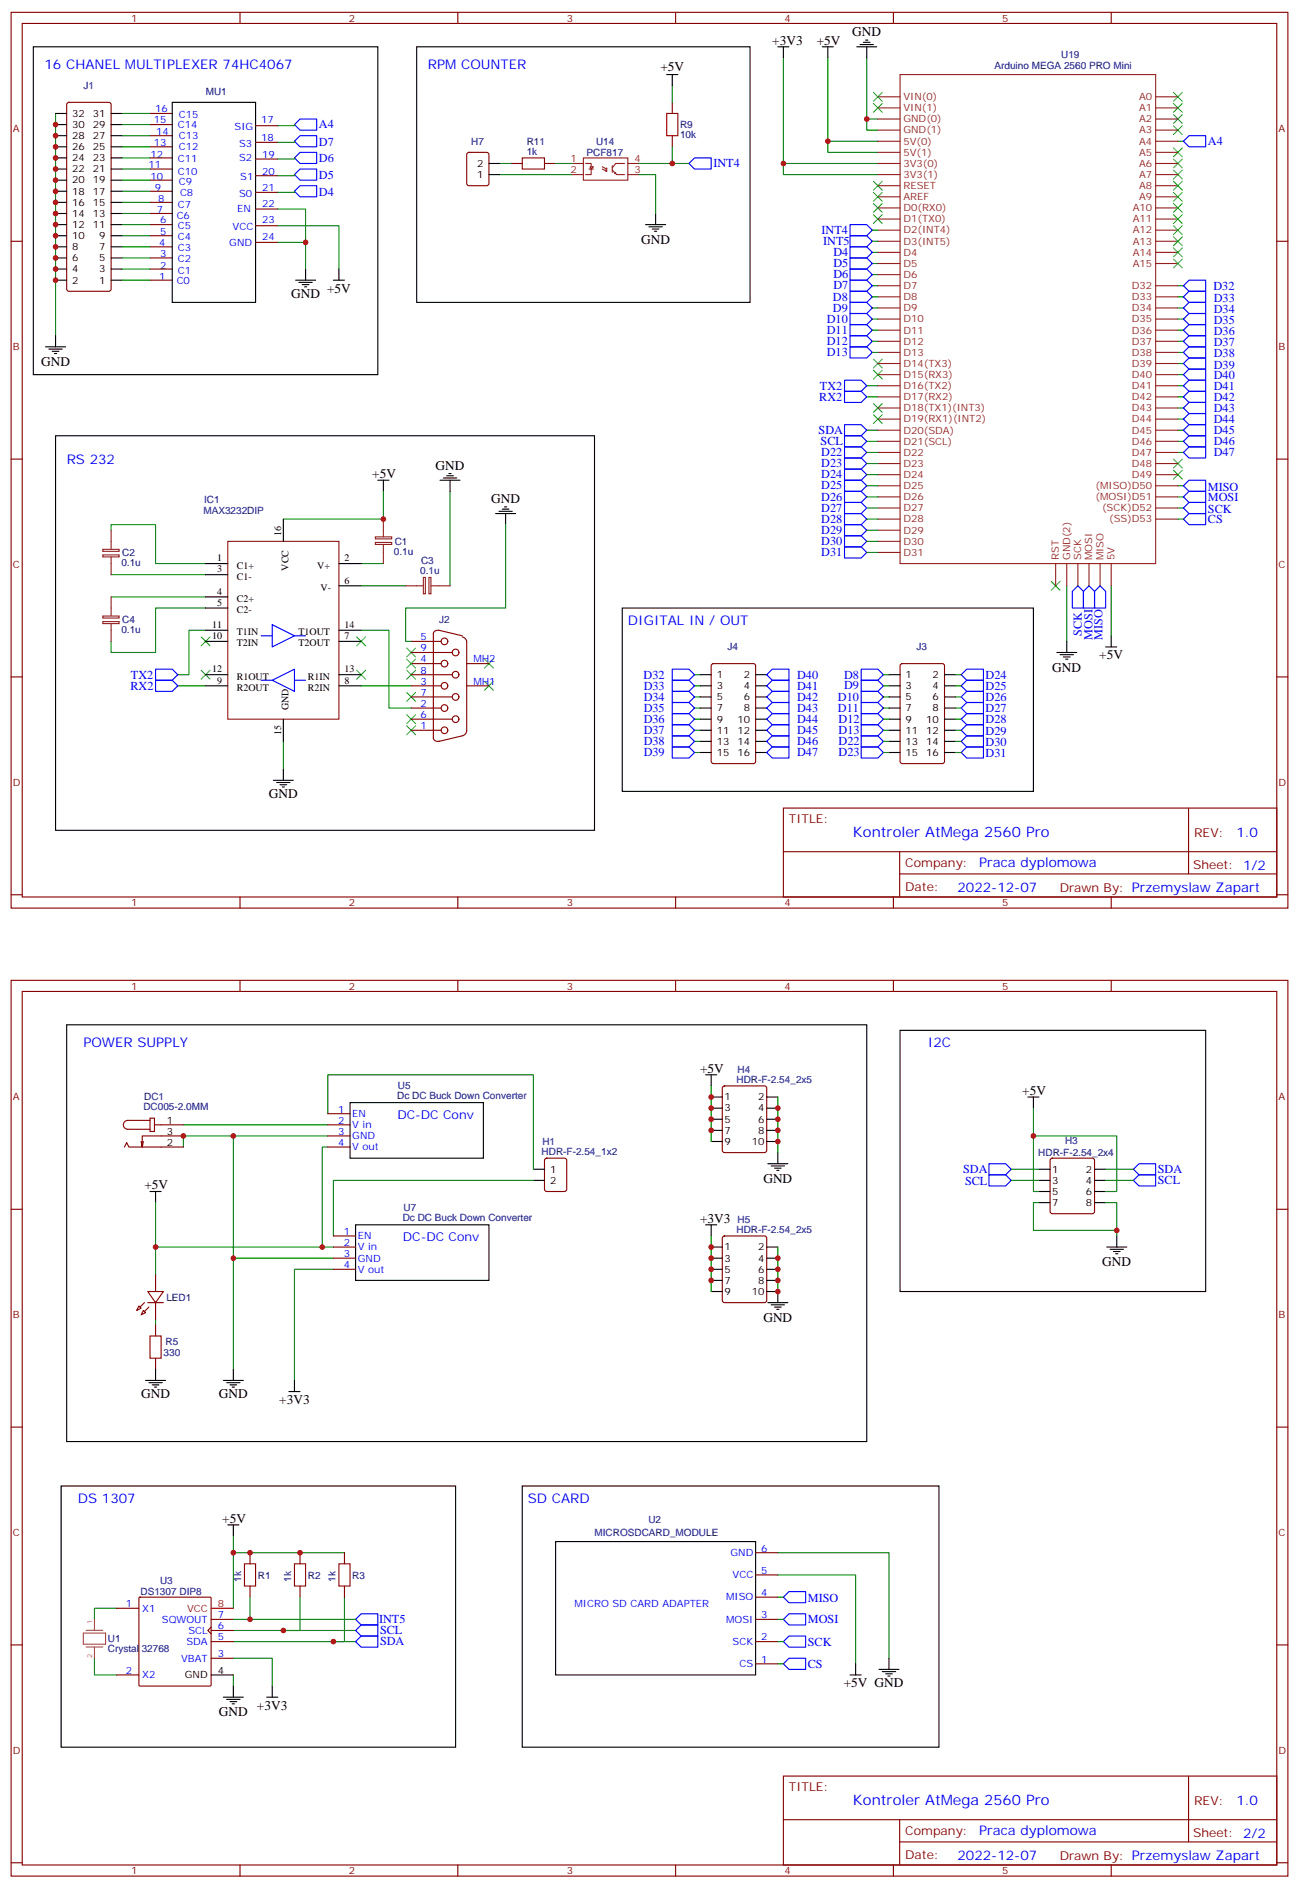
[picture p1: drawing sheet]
<svg xmlns="http://www.w3.org/2000/svg" width="412mm" height="599mm" viewBox="0 0 412 599" stroke-linecap="round" stroke-linejoin="round" font-family="sans-serif">
<g fill="none" stroke="#870000" stroke-width=".35">
<path d="M3.5 3.9h405.4v284.4h-405.4zM7.1 7.4h398.2v277.3h-398.2zM76.2 3.9v3.5M145.3 3.9v3.5M214.5 3.9v3.5M283.6 3.9v3.5M352.8 3.9v3.5M21.4 32.7l.5-.2h12.7l.6 .4 .1 58.9-.3 .5-.4 .2h-12.7l-.5-.3-.2-.4v-58.6zM3.5 76.6h3.6M405.3 76.6h3.6M3.5 145.7h3.6M405.3 145.7h3.6"/>
<path d="M3.5 214.9h3.6M226 210.9l.5-.3h12.7l.6 .5 .1 30.6-.5 .6-12.9 .1-.7-.5v-30.6zM405.3 214.9h3.6M248.7 256.5h156.6v28.2h-156.6zM377.3 256.5v20.9M248.7 270.4h156.5M285.6 277.4h119.6M285.6 270.4v14.1M3.5 284h3.6M76.2 284.7v3.6M145.3 284.7v3.6M214.5 284.7v3.6"/>
<path d="M283.6 284.7v3.6M352.8 284.7v3.6M405.3 284h3.6M95.2 492.9v3.5M109.4 492.9v3.5M37 510.5h7.1M44.2 507.2l.2-.2h22.3l.3 .2v27.6l-.2 .4h-22.4l-.3-.2zM67 516.5l-1 1.1 1 1M67 517.6h7.1M67 514h7.1M95.2 503.4v3.6M109.4 503.4v3.6"/>
<path d="M37 531.7h7.1M67 526.4h7.1M67 521.1h7.1"/>
</g>
<g fill="none" stroke="#3c3" stroke-width=".35">
<path d="M277.3 32.8l2.8 2.9M277.3 29.3l2.8 2.8M280.1 32.8l-2.8 2.9M280.1 29.3l-2.8 2.8M372.5 39.9l2.9 2.8M372.5 36.4l2.9 2.8M372.5 32.8l2.9 2.9M372.5 29.3l2.9 2.8M375.4 32.8l-2.9 2.9M375.4 39.9l-2.9 2.8M375.4 36.4l-2.9 2.8M375.4 29.3l-2.9 2.8"/>
<path d="M277.3 57.5l2.8 2.9M280.1 57.5l-2.8 2.9M372.5 54l2.9 2.8M372.5 50.5l2.9 2.8M372.5 47l2.9 2.8M375.4 54l-2.9 2.8M375.4 50.5l-2.9 2.8M375.4 47l-2.9 2.8M277.3 68.1l2.8 2.8M277.3 64.6l2.8 2.8M277.3 61.1l2.8 2.8M280.1 68.1l-2.8 2.8"/>
<path d="M280.1 64.6l-2.8 2.8M280.1 61.1l-2.8 2.8M277.3 117.5l2.8 2.8M277.3 114l2.8 2.8M280.1 117.5l-2.8 2.8M280.1 114l-2.8 2.8M277.3 128.1l2.8 2.8M277.3 131.6l2.8 2.8M280.1 128.1l-2.8 2.8M280.1 131.6l-2.8 2.8M372.5 149.3l2.9 2.8M372.5 145.7l2.9 2.9"/>
<path d="M375.4 145.7l-2.9 2.9M375.4 149.3l-2.9 2.8M333.7 184.5l2.8 2.9M336.5 184.5l-2.8 2.9M63.9 212.8l2.8 2.8M63.9 202.2l2.8 2.8M66.7 212.8l-2.8 2.8M66.7 202.2l-2.8 2.8M113.2 212.8l2.9 2.8M113.2 202.2l2.9 2.8M116.1 212.8l-2.9 2.8M116.1 202.2l-2.9 2.8"/>
<path d="M129.1 219.8l2.8 2.8M129.1 212.8l2.8 2.8M129.1 205.7l2.8 2.8M131.9 212.8l-2.8 2.8M131.9 219.8l-2.8 2.8M131.9 205.7l-2.8 2.8M153.8 216.3l2.8 2.8M153.8 209.2l2.8 2.9M156.6 216.3l-2.8 2.8M156.6 209.2l-2.8 2.9M129.1 230.4l2.8 2.8M129.1 226.9l2.8 2.8"/>
<path d="M131.9 230.4l-2.8 2.8M131.9 226.9l-2.8 2.8"/>
</g>
<g fill="none" stroke="#00f" stroke-width=".35">
<path d="M377.5 43.1h5.3v3.5h-5.3l-1.8-1.8zM269.9 78.4h5.3l1.7 1.7-1.7 1.8h-5.3zM269.9 88.9h5.3l1.7 1.8-1.7 1.8h-5.3zM269.9 85.4h5.3l1.7 1.8-1.7 1.7h-5.3zM269.9 81.9h5.3l1.7 1.7-1.7 1.8h-5.3zM377.5 88.9h5.3v3.6h-5.3l-1.8-1.8zM377.5 92.5h5.3v3.5h-5.3l-1.8-1.8zM377.5 96h5.3v3.5h-5.3l-1.8-1.7zM377.5 99.5h5.3v3.5h-5.3l-1.8-1.7zM375.7 118.9l1.8-1.7h5.3v3.5h-5.3zM375.7 108.3l1.8-1.7h5.3v3.5h-5.3zM375.7 111.9l1.8-1.8h5.3v3.5h-5.3z"/>
<path d="M375.7 115.4l1.8-1.8h5.3v3.6h-5.3zM377.5 103h5.3v3.6h-5.3l-1.8-1.8zM268.1 134.8h5.3l1.8 1.8-1.8 1.7h-5.3zM268.1 138.3h5.3l1.8 1.8-1.8 1.8h-5.3zM268.1 120.7h5.3l1.8 1.7-1.8 1.8h-5.3zM268.1 124.2h5.3l1.8 1.8-1.8 1.7h-5.3zM375.7 122.4l1.8-1.7h5.3v3.5h-5.3zM377.5 134.8h5.3v3.5h-5.3l-1.8-1.7zM377.5 131.3h5.3v3.5h-5.3l-1.8-1.8zM377.5 124.2h5.3v3.5h-5.3l-1.8-1.7zM377.5 127.7h5.3v3.6h-5.3l-1.8-1.8zM375.7 143.6l1.8-1.7h5.3v3.5h-5.3z"/>
<path d="M375.7 140.1l1.8-1.8h5.3v3.6h-5.3zM375.7 157.7l1.8-1.7h5.3v3.5h-5.3zM375.7 154.2l1.8-1.8h5.3v3.6h-5.3zM375.7 161.3l1.8-1.8h5.3v3.5h-5.3zM377.5 163h5.3v3.5h-5.3l-1.8-1.7zM342.2 185.9l1.8 1.8v5.3h-3.6v-5.3zM345.7 185.9l1.8 1.8v5.3h-3.5v-5.3zM349.2 185.9l1.8 1.8v5.3h-3.5v-5.3zM49.4 215.9h5.3l1.7 1.8-1.7 1.8h-5.3zM49.4 212.4h5.3l1.7 1.8-1.7 1.7h-5.3zM213.4 219.5h5.3l1.8 1.7-1.8 1.8h-5.3zM213.4 215.9h5.3l1.8 1.8-1.8 1.8h-5.3z"/>
<path d="M213.4 212.4h5.3l1.8 1.8-1.8 1.7h-5.3zM243.4 217.7l1.8-1.8h5.3v3.6h-5.3zM243.4 214.2l1.8-1.8h5.3v3.5h-5.3zM213.4 237.1h5.3l1.8 1.8-1.8 1.7h-5.3zM213.4 233.6h5.3l1.8 1.7-1.8 1.8h-5.3zM213.4 230h5.3l1.8 1.8-1.8 1.8h-5.3zM213.4 226.5h5.3l1.8 1.8-1.8 1.7h-5.3zM213.4 223h5.3l1.8 1.8-1.8 1.7h-5.3zM243.4 238.9l1.8-1.8h5.3v3.5h-5.3zM243.4 235.3l1.8-1.7h5.3v3.5h-5.3zM243.4 228.3l1.8-1.8h5.3v3.5h-5.3zM243.4 221.2l1.8-1.7h5.3v3.5h-5.3z"/>
<path d="M245.2 230h5.3v3.6h-5.3l-1.8-1.8zM245.2 223h5.3v3.5h-5.3l-1.8-1.7zM114.7 515.8h5.2v3.5h-5.2l-1.8-1.7zM112.9 521.1l1.8-1.8h5.2v3.6h-5.2z"/>
</g>
<g fill="none" stroke="#008700" stroke-width=".35">
<path d="M248.7 18.4v37h30M262.8 18.4v26.4h15.9M275.2 18.4v22.9h3.5M17.6 36v70.6M275.2 37.8h3.5M248.7 51.9h30M262.8 44.8v3.6h15.9M373.9 44.8h1.8M276.9 90.7h1.8M276.9 80.1h1.8M276.9 83.6h1.8M276.9 87.2h1.8"/>
<path d="M373.9 97.8h1.8M373.9 94.2h1.8M373.9 90.7h1.8M373.9 118.9h1.8M373.9 115.4h1.8M373.9 111.9h1.8M373.9 108.3h1.8M373.9 104.8h1.8M373.9 101.3h1.8M275.2 136.6h3.5M275.2 126h3.5M275.2 122.4h3.5"/>
<path d="M373.9 136.6h1.8M373.9 133h1.8M373.9 126h1.8M373.9 129.5h1.8M373.9 122.4h1.8M121.7 156v8.8h-31.7M142.9 156v29.9M275.2 140.1h3.5M373.9 143.6h1.8M373.9 140.1h1.8M373.9 157.7h1.8M373.9 154.2h1.8"/>
<path d="M35.3 168.3v-1.8h14.1v12.4h15.9M114.7 178.9h7M373.9 161.3h1.8M35.3 189.5h30M35.3 182.4h30M65.3 193h-15.9v14.1h-14.1v-3.5M114.7 185.9h14.1M338.7 185.9v17.7M352.8 185.9v15.9M56.4 217.7h8.9M65.3 200.1h-5.3v14.1h-3.6M114.7 217.7h15.8"/>
<path d="M220.5 214.2h1.7M220.5 217.7h1.7M90 235.3v8.9M220.5 221.2h1.7M220.5 224.8h1.7M220.5 228.3h1.7M220.5 231.8h1.7M220.5 235.3h1.7M220.5 238.9h1.7M74.1 492.9h35.3M74.1 487.6v22.9M37 510.5h-7v3.5"/>
<path d="M90 517.6h22.9M95.2 507v10.6h-21.1M109.4 507v14.1h-35.3M30 526.4v5.3h7M74.1 531.7v3.5M105.8 521.1h7.1"/>
</g>
<g fill="none" stroke="#000" stroke-width=".35">
<path d="M17.6 39.5h3.6M17.6 36h3.6M35.3 39.5h3.5M35.3 36h3.5M17.6 57.2h3.6M17.6 53.7h3.6M17.6 50.1h3.6M17.6 46.6h3.6M17.6 43.1h3.6M35.3 57.2h3.5M35.3 53.7h3.5M35.3 50.1h3.5"/>
<path d="M35.3 46.6h3.5M35.3 43.1h3.5M17.6 78.4h3.6M17.6 74.8h3.6M17.6 71.3h3.6M17.6 67.8h3.6M17.6 64.2h3.6M17.6 60.7h3.6M35.3 78.4h3.5M35.3 74.8h3.5M35.3 71.3h3.5M35.3 67.8h3.5"/>
<path d="M35.3 64.2h3.5M35.3 60.7h3.5M17.6 88.9h3.6M17.6 85.4h3.6M17.6 81.9h3.6M35.3 88.9h3.5M35.3 85.4h3.5M35.3 81.9h3.5M14.5 110.1h6.3M15.5 110.8h4.3M16.6 111.5h2.1M17.3 112.2h.7"/>
<path d="M17.6 106.6v3.5M119.9 152.4h3.6M121.7 152.4v3.6M139.7 152.4h6.3M140.8 151.7h4.2M141.8 151h2.1M142.5 150.3h.7M142.9 152.4v3.6M222.2 214.2h3.6M222.2 217.7h3.6M239.9 214.2h3.5M239.9 217.7h3.5"/>
<path d="M335.5 207.1h6.3M336.5 207.8h4.3M337.6 208.5h2.1M338.3 209.2h.7M338.7 203.6v3.5M351 205.4h3.5M352.8 201.8v3.6M222.2 221.2h3.6M222.2 224.8h3.6M222.2 228.3h3.6M222.2 231.8h3.6M222.2 235.3h3.6"/>
<path d="M222.2 238.9h3.6M239.9 221.2h3.5M239.9 224.8h3.5M239.9 228.3h3.5M239.9 231.8h3.5M239.9 235.3h3.5M239.9 238.9h3.5M86.8 247.7h6.3M87.8 248.4h4.3M88.9 249.1h2.1M89.6 249.8h.7M90 244.2v3.5"/>
<path d="M72.3 484h3.5M74.1 484v3.6M67 531.7h7.1M70.9 538.7h6.4M72 539.4h4.2M74.1 535.2v3.5M73 540.1h2.1M73.7 540.8h.7"/>
</g>
<path d="M93.5 496.4h3.5v7h-3.5zM107.6 496.4h3.5v7h-3.5z" fill="none" stroke="#a10000" stroke-width=".35"/>
<path d="M67 510.5h7.1" fill="none" stroke="#f00" stroke-width=".35"/>
<path d="M26.5 518.4h7v3.5h-7zM27.3 517.5h5.3M30 514v3.5M27.3 522.8h5.3M30 522.9v3.5" fill="none" stroke="#a64a4a" stroke-width=".35"/>
<g fill="none" stroke="#8c2424" stroke-width=".35">
<path d="M32.6 174.4h5.2v.6h-5.2zM32.6 176.1h5.2v.7h-5.2zM35.3 168.3v6M35.3 176.8v5.6M119.2 172.2h5.2v.6h-5.2zM119.2 170.4h5.2v.7h-5.2zM121.7 164.8v5.6M121.7 172.9v6M32.6 195.5h5.2v.7h-5.2zM32.6 197.3h5.2v.6h-5.2zM35.3 189.5v6M35.3 197.9v5.7"/>
<path d="M128.8 185.9h5.6M134.4 183.3h.6v5.2h-.6zM136.2 183.3h.6v5.2h-.6zM136.9 185.9h6"/>
</g>
<path d="M72.3 171.8h35.3v56.5h-35.3z" fill="#fff" stroke="#800000" stroke-width=".32"/>
<g fill="none" stroke="#000" stroke-width=".35">
<path d="M10.6 14.9h109.3v104h-109.3zM132.3 14.9h105.8v81.1h-105.8zM246.9 14.9h3.6M248.7 14.9v3.5M261.1 14.9h3.5M262.8 14.9v3.5M272 14.9h6.3M273 14.1h4.3M274.1 13.4h2.1M274.8 12.7h.7M275.2 14.9v3.5M54.7 32.5h26.4v63.5h-26.4z"/>
<path d="M211.7 23.7h3.5M213.4 23.7v3.5M155.2 55.4h3.5M155.2 51.9h3.5M205 71.3h6.3M206 72h4.3M207.1 72.7h2.1M207.8 73.4h.7M208.1 67.8v3.5M93.8 88.9h6.4M94.9 89.6h4.2M96 90.3h2.1"/>
<path d="M96.7 91.1h.7M97 85.4v3.5M105.8 88.9h3.6M107.6 85.4v3.5M17.6 138.3h171.1v125.3h-171.1zM65.3 178.9h7M90 164.8v7M107.6 178.9h7.1M157.3 163h6.4M158.4 162.3h4.2M159.5 161.6h2.1M160.2 160.9h.7"/>
<path d="M160.5 163v3.5M65.3 182.4h7M65.3 189.5h7M65.3 193h7M107.6 185.9h7.1M197.6 193h130.5v58.2h-130.5zM65.3 203.6h7M65.3 217.7h7M65.3 200.1h7M65.3 214.2h7M107.6 203.6h7.1M107.6 217.7h7.1"/>
<path d="M107.6 200.1h7.1M107.6 214.2h7.1M282.2 217.7h3.6M282.2 214.2h3.6M299.9 217.7h3.5M299.9 214.2h3.5M90 228.3v7M282.2 221.2h3.6M282.2 224.8h3.6M282.2 228.3h3.6M282.2 231.8h3.6M282.2 235.3h3.6"/>
<path d="M282.2 238.9h3.6M299.9 221.2h3.5M299.9 224.8h3.5M299.9 228.3h3.5M299.9 231.8h3.5M299.9 235.3h3.5M299.9 238.9h3.5M21.2 325.3h254v132.3h-254zM285.8 327.1h97v82.9h-97zM111.1 350h42.4v17.6h-42.4zM224 341.2h3.5M225.8 348.2h3.5"/>
<path d="M225.8 351.8h3.5M225.8 355.3h3.5M225.8 358.8h3.5M225.8 341.2v3.5M243.4 348.2h3.5M243.4 351.8h3.5M243.4 355.3h3.5M243.4 358.8h3.5M326.3 348.2h3.5M328.1 348.2v3.6M47.6 378.2h3.6M49.4 378.2v3.5"/>
<path d="M169.3 371.2h3.6M169.3 374.7h3.6M225.8 362.3h3.5M243.4 362.3h3.5M243.8 369.4h6.3M244.8 370.1h4.3M245.9 370.8h2.1M246.6 371.5h.7M246.9 365.9v3.5M329.8 371.2h3.6M329.8 374.7h3.6M329.8 378.2h3.6"/>
<path d="M347.5 371.2h3.5M347.5 374.7h3.5M347.5 378.2h3.5M112.9 388.8h42.3v17.6h-42.3zM224 388.8h3.5M225.8 395.9h3.5M225.8 399.4h3.5M225.8 388.8v3.5M243.4 395.9h3.5M243.4 399.4h3.5M329.8 381.7h3.6M347.5 381.7h3.5"/>
<path d="M351.4 395.9h6.3M352.4 396.6h4.3M353.5 397.3h2.1M354.2 398h.7M354.5 392.3v3.6M225.8 402.9h3.5M225.8 406.4h3.5M225.8 410h3.5M243.4 402.9h3.5M243.4 406.4h3.5M243.4 410h3.5v3.5M243.8 413.5h6.3"/>
<path d="M244.8 414.2h4.3M245.9 414.9h2.1M246.6 415.6h.7M46.2 438.2h6.4M47.3 438.9h4.2M48.3 439.6h2.1M49.4 434.7v3.5M70.9 438.2h6.4M72 438.9h4.2M73 439.6h2.1M74.1 434.7v3.5M93.5 438.2v3.5"/>
<path d="M49 440.3h.7M73.7 440.3h.7M91.7 441.7h3.5M19.4 471.7h125.2v82.9h-125.2zM165.8 471.7h132.3v82.9h-132.3zM176.4 489.3h63.5v42.4h-63.5zM84.7 538.7h3.5M86.4 535.2v3.5M269.9 531.7h3.5M271.6 528.1v3.6M279 529.9h6.4M280.1 530.6h4.2"/>
<path d="M281.2 531.3h2.1M281.9 532h.7M282.2 526.4v3.5"/>
</g>
<g fill="none" stroke="#00f" stroke-width=".35">
<path d="M93.5 39.5l1.7-1.7h5.3v3.5h-5.3zM93.5 55.4l1.7-1.7h5.3v3.5h-5.3zM93.5 50.1l1.7-1.7h5.3v3.5h-5.3zM93.5 44.8l1.7-1.7h5.3v3.5h-5.3zM218.7 51.9l1.8-1.8h5.3v3.6h-5.3zM93.5 60.7l1.7-1.8h5.3v3.6h-5.3zM269.9 71.3h5.3l1.7 1.8-1.7 1.7h-5.3zM269.9 74.8h5.3l1.7 1.8-1.7 1.8h-5.3zM269.9 92.5h5.3l1.7 1.7-1.7 1.8h-5.3zM269.9 96h5.3l1.7 1.8-1.7 1.7h-5.3zM269.9 99.5h5.3l1.7 1.8-1.7 1.7h-5.3zM269.9 103h5.3l1.7 1.8-1.7 1.8h-5.3z"/>
<path d="M269.9 106.6h5.3l1.7 1.7-1.7 1.8h-5.3zM269.9 110.1h5.3l1.7 1.8-1.7 1.7h-5.3zM268.1 141.9h5.3l1.8 1.7-1.8 1.8h-5.3zM268.1 145.4h5.3l1.8 1.7-1.8 1.8h-5.3zM268.1 148.9h5.3l1.8 1.8-1.8 1.7h-5.3zM268.1 152.4h5.3l1.8 1.8-1.8 1.8h-5.3zM268.1 156h5.3l1.8 1.7-1.8 1.8h-5.3zM268.1 159.5h5.3l1.8 1.8-1.8 1.7h-5.3zM268.1 163h5.3l1.8 1.8-1.8 1.7h-5.3zM268.1 166.5h5.3l1.8 1.8-1.8 1.8h-5.3zM268.1 170.1h5.3l1.8 1.7-1.8 1.8h-5.3zM268.1 173.6h5.3l1.8 1.8-1.8 1.7h-5.3z"/>
<path d="M86.4 198.3l7.1 3.5-7.1 3.6zM82.9 201.8h3.5M82.9 215.9h3.5M86.4 215.9l7.1-3.5v7.1zM93.5 201.8h3.5M93.5 215.9h3.5M273.4 219.5h5.3l1.8 1.7-1.8 1.8h-5.3zM273.4 215.9h5.3l1.8 1.8-1.8 1.8h-5.3zM273.4 212.4h5.3l1.8 1.8-1.8 1.7h-5.3zM305.2 214.2l1.7-1.8h5.3v3.5h-5.3zM305.2 217.7l1.7-1.8h5.3v3.6h-5.3zM273.4 230h5.3l1.8 1.8-1.8 1.8h-5.3z"/>
<path d="M273.4 226.5h5.3l1.8 1.8-1.8 1.7h-5.3zM273.4 223h5.3l1.8 1.8-1.8 1.7h-5.3zM273.4 233.6h5.3l1.8 1.7-1.8 1.8h-5.3zM273.4 237.1h5.3l1.8 1.8-1.8 1.7h-5.3zM305.2 221.2l1.7-1.7h5.3v3.5h-5.3zM305.2 228.3l1.7-1.8h5.3v3.5h-5.3zM305.2 231.8l1.7-1.8h5.3v3.6h-5.3zM305.2 238.9l1.7-1.8h5.3v3.5h-5.3zM306.9 223h5.3v3.5h-5.3l-1.7-1.7zM306.9 233.6h5.3v3.5h-5.3l-1.7-1.8zM314 369.4h5.3l1.7 1.8-1.7 1.7h-5.3zM314 372.9h5.3l1.7 1.8-1.7 1.7h-5.3z"/>
<path d="M359.8 371.2l1.8-1.8h5.3v3.5h-5.3zM361.6 372.9h5.3v3.5h-5.3l-1.8-1.7zM114.7 512.3h5.2v3.5h-5.2l-1.8-1.8zM248.7 507l1.8-1.8h5.3v3.5h-5.3zM250.5 512.3h5.3v3.5h-5.3l-1.8-1.8zM248.7 528.1l1.8-1.7h5.3v3.5h-5.3zM248.7 521.1l1.8-1.8h5.3v3.6h-5.3z"/>
</g>
<g fill="none" stroke="#870000" stroke-width=".35">
<path d="M47.6 36h7.1M47.6 39.5h7.1M81.1 39.9h7.1M213.4 32.5v3.5M47.6 43.1h7.1M47.6 46.6h7.1M47.6 50.1h7.1M47.6 53.7h7.1M47.6 57.2h7.1M81.1 45.2h7.1M81.1 50.5h7.1M81.1 55.8h7.1"/>
<path d="M148.4 48.6l.5-.2h5.6l.7 .4v9.4l-.4 .7h-5.9l-.7-.4v-9.4zM162.3 51.9h3.5M172.9 51.9h3.5M213.4 43.1v3.5M47.6 60.7h7.1M47.6 64.2h7.1M47.6 67.8h7.1M47.6 71.3h7.1M47.6 74.8h7.1M47.6 78.4h7.1M81.1 61.1h7.1M81.1 66.4h7.1"/>
<path d="M81.1 71.6h7.1M81.1 76.9h7.1M47.6 81.9h7.1M47.6 85.4h7.1M47.6 88.9h7.1M130.5 217.7h9.6M130.5 210.6h9.6M130.5 203.6h9.6M130.5 214.2h13.1M130.5 207.1h13.1M137.6 201.1v30.7h2.5M139.3 200.1l7.5 1.7"/>
<path d="M139.5 200.1a1.32 1.32 0 0 0-1.9 1.1M146.8 202.2l1 .6 .4 .8v28.2a1.76 1.76 0 0 1-1.4 1.8l-7.5 1.7M148.2 217.7h7M148.2 210.6h7M286 210.9l.5-.3h12.7l.6 .5 .1 30.6-.5 .6-12.9 .1-.7-.5v-30.6zM130.5 224.8h9.6M130.5 228.3h13.1M130.5 221.2h13.1M130.5 231.8h7.1v2.5M137.6 234.2a1.4 1.4 0 0 0 1.9 1.1M3.5 311.2h405.4v284.3h-405.4zM7.1 314.7h398.2v277.3h-398.2z"/>
<path d="M76.2 311.2v3.5M145.3 311.2v3.5M214.5 311.2v3.5M283.6 311.2v3.5M352.8 311.2v3.5M47.6 354.9h1.4v4.3h-1.4zM47.6 355.6h-7a1.41 1.41 0 0 0-1.4 1.4 1.41 1.41 0 0 0 1.4 1.5h7M49 357h9.2M104.1 353.5h7M104.1 357h7M229.5 344.9l.5-.2h12.7l.7 .4v20.1l-.4 .6-13 .1-.6-.5-.1-20zM39.5 364.1l.7-1.4 .7 1.4h17.3"/>
<path d="M45.5 362.3l-.3 1.8M58.2 360.6h-13v3.5l-.4-1.8M104.1 360.6h7M104.1 364.1h7M173.1 367.8l.5-.2h5.6l.7 .5v9.4l-.4 .7h-5.9l-.7-.4v-9.5zM333.6 367.8l.5-.2h12.7l.5 .2 .2 .5v16.3l-.2 .5-.5 .2h-12.7l-.5-.3-.2-.4v-16.3zM3.5 383.9h3.6M105.8 392.3h7.1M105.8 395.9h7.1M105.8 399.4h7.1M229.5 392.5l.5-.2h12.7l.7 .5v20l-.4 .6-13 .1-.6-.5-.1-20zM405.3 383.9h3.6"/>
<path d="M44.1 414.5l.7 .8-1.4 .7zM45.5 416l.7 .7-1.4 .7zM46.9 410h5l-2.5 3.5zM46.9 413.5h5M49.4 404.7v5.3M49.4 413.5v5.3M105.8 402.9h7.1M49.4 420.5v3.6M49.4 431.1v3.6M3.5 453h3.6M405.3 453h3.6M79.4 492.9v3.5"/>
<path d="M239.9 499.9h7M239.9 492.9h7M79.4 503.4v3.6M239.9 514h7M239.9 507h7M3.5 522.1h3.6M239.9 528.1h7M239.9 521.1h7M405.3 522.1h3.6M248.7 563.8h156.6v28.2h-156.6zM248.7 577.6h156.5M285.6 577.6v14.1"/>
<path d="M377.3 563.8v20.9M3.5 591.3h3.6M76.2 592v3.5M145.3 592v3.5M214.5 592v3.5M283.6 592v3.5M285.6 584.7h119.6M352.8 592v3.5M405.3 591.3h3.6"/>
<circle cx="141.1" cy="217.7" r="1.06"/>
<circle cx="141.1" cy="203.6" r="1.06"/>
<circle cx="141.1" cy="210.6" r="1.06"/>
<circle cx="144.6" cy="214.2" r="1.06"/>
<circle cx="144.6" cy="207.1" r="1.06"/>
<circle cx="141.1" cy="231.8" r="1.06"/>
<circle cx="141.1" cy="224.8" r="1.06"/>
<circle cx="144.6" cy="228.3" r="1.06"/>
<circle cx="144.6" cy="221.2" r="1.06"/>
</g>
<g fill="none" stroke="#008700" stroke-width=".35">
<path d="M38.8 39.5h8.8M38.8 36h8.8M93.5 39.5v.4h-5.3M213.4 27.2v5.3M38.8 57.2h8.8M38.8 53.7h8.8M38.8 50.1h8.8M38.8 46.6h8.8M38.8 43.1h8.8M93.5 44.8v.4h-5.3M93.5 50.1v.4h-5.3M93.5 55.4v.4h-5.3"/>
<path d="M158.7 55.4h23M158.7 51.9h3.6M176.4 51.9h5.3M202.8 55.4h5.3v12.4M202.8 51.9h15.9M213.4 46.6v5.3M38.8 78.4h8.8M38.8 74.8h8.8M38.8 71.3h8.8M38.8 67.8h8.8M38.8 64.2h8.8M38.8 60.7h8.8"/>
<path d="M88.2 66.4h8.8v10.5M88.2 76.9h8.8v8.5M88.2 71.6h19.4v13.8M93.5 60.7v.4h-5.3M276.9 73.1h1.8M276.9 76.6h1.8M38.8 85.4h8.8M38.8 81.9h8.8M38.8 88.9h8.8M276.9 97.8h1.8M276.9 94.2h1.8M276.9 111.9h1.8"/>
<path d="M276.9 108.3h1.8M276.9 104.8h1.8M276.9 101.3h1.8M275.2 143.6h3.5M275.2 157.7h3.5M275.2 154.2h3.5M275.2 150.7h3.5M275.2 147.1h3.5M160.5 166.5v26.5h-31.7v10.6h1.7M275.2 164.8h3.5M275.2 175.4h3.5M275.2 171.8h3.5"/>
<path d="M275.2 168.3h3.5M275.2 161.3h3.5M373.9 164.8h1.8M114.7 200.1h8.8v24.7h7M280.5 214.2h1.7M280.5 217.7h1.7M303.4 214.2h1.8M303.4 217.7h1.8M280.5 238.9h1.7M280.5 235.3h1.7M280.5 221.2h1.7M280.5 224.8h1.7"/>
<path d="M280.5 228.3h1.7M280.5 231.8h1.7M303.4 238.9h1.8M303.4 235.3h1.8M303.4 221.2h1.8M303.4 224.8h1.8M303.4 228.3h1.8M303.4 231.8h1.8M58.2 357h45.9M104.1 353.5v-12.3h65.2v30M225.8 344.7v17.6M246.9 348.2v17.7"/>
<path d="M328.1 351.8v26.4h1.7M74.1 360.6h-15.9v3.5M104.1 364.1h-1.8v31.8h3.5M104.1 360.6h-30v74.1M169.3 374.7h-63.5v17.6M321 374.7h8.8M321 371.2h8.8M328.1 360.6h26.4v17.6h-3.5M351 374.7h8.8M351 371.2h8.8M49.4 381.7v14.2h52.9M49.4 395.9v8.8"/>
<path d="M74.1 399.4h31.7M225.8 392.3v17.7M246.9 395.9v14.1M329.8 381.7h-1.7v8.9h26.4M351 381.7h3.5v10.6M49.4 418.8v1.7M105.8 402.9h-12.3v35.3M246.9 499.9h24.7v28.2M246.9 492.9h35.3v33.5M79.4 507v7h-5.3M79.4 514h33.5M246.9 507h1.8"/>
<path d="M246.9 514h1.8M74.1 526.4h12.3v8.8M246.9 521.1h1.8M246.9 528.1h1.8"/>
</g>
<g fill="none" stroke="#8c2424" stroke-width=".35">
<path d="M278.7 34.3h7.1M278.7 37.8h7.1M278.7 30.7h7.1M285.8 23.7h81.1v155.2h-81.1zM366.9 34.3h7M366.9 37.8h7M366.9 30.7h7M181.7 55.4h3.5M181.7 51.9h3.5M185.2 50.1h14.1v7.1h-14.1zM185.9 51.9h1.8v1.1M187 53.7h1.4"/>
<path d="M187.3 53h1.1l-.7 .7zM187.7 53.7v1.7h-1.8M191.2 53l1.4 .7M191.2 53.7l1.4 .7v-.4M192.3 54.4h.3M192.3 53.7h.3M192.6 53.3v.4M194.4 52.6v2.1M194.4 54l1.4 1.4h2.5M195.4 54.7v.4h-.3M198.3 51.9h-2.9l-1 1.4M199.3 55.4h3.5"/>
<path d="M199.3 51.9h3.5M278.7 41.3h7.1M278.7 44.8h7.1M278.7 55.4h7.1M278.7 51.9h7.1M278.7 48.4h7.1M278.7 58.9h7.1M366.9 41.3h7M366.9 44.8h7M366.9 55.4h7M366.9 51.9h7M366.9 48.4h7"/>
<path d="M366.9 58.9h7M278.7 69.5h7.1M278.7 66h7.1M278.7 76.6h7.1M278.7 73.1h7.1M278.7 62.5h7.1M366.9 69.5h7M366.9 66h7M366.9 76.6h7M366.9 73.1h7M366.9 62.5h7M278.7 87.2h7.1"/>
<path d="M278.7 80.1h7.1M278.7 83.6h7.1M278.7 97.8h7.1M278.7 94.2h7.1M278.7 90.7h7.1M366.9 80.1h7M366.9 83.6h7M366.9 97.8h7M366.9 94.2h7M366.9 90.7h7M278.7 101.3h7.1M278.7 108.3h7.1"/>
<path d="M278.7 104.8h7.1M278.7 111.9h7.1M278.7 115.4h7.1M278.7 118.9h7.1M366.9 101.3h7M366.9 108.3h7M366.9 104.8h7M366.9 111.9h7M366.9 115.4h7M366.9 118.9h7M278.7 129.5h7.1M278.7 133h7.1"/>
<path d="M278.7 122.4h7.1M278.7 126h7.1M278.7 136.6h7.1M366.9 129.5h7M366.9 133h7M366.9 122.4h7M366.9 126h7M366.9 136.6h7M278.7 150.7h7.1M278.7 143.6h7.1M278.7 140.1h7.1M278.7 147.1h7.1"/>
<path d="M278.7 157.7h7.1M278.7 154.2h7.1M366.9 150.7h7M366.9 143.6h7M366.9 140.1h7M366.9 147.1h7M366.9 157.7h7M366.9 154.2h7M278.7 161.3h7.1M278.7 164.8h7.1M278.7 171.8h7.1M278.7 168.3h7.1"/>
<path d="M278.7 175.4h7.1M335.1 178.9v7M338.7 178.9v7M342.2 178.9v7M345.7 178.9v7M349.2 178.9v7M352.8 178.9v7M366.9 161.3h7M366.9 164.8h7"/>
</g>
<path d="M211.7 36h3.5v7.1h-3.5zM165.8 50.1h7.1v3.6h-7.1zM47.6 424.1h3.6v7h-3.6zM77.6 496.4h3.5v7h-3.5z" fill="none" stroke="#a10000" stroke-width=".35"/>
<g fill="#870000" stroke="#870000" stroke-width=".35">
<path d="M45.9 416.3l1.4-1.4z"/>
<path d="M45.9 413.5l-1.5 1.4z"/>
</g>
<g fill="none" stroke="#3c3" stroke-width=".35">
<path d="M372.5 57.5l2.9 2.9M375.4 57.5l-2.9 2.9M372.5 61.1l2.9 2.8M372.5 64.6l2.9 2.8M372.5 68.1l2.9 2.8M372.5 71.6l2.9 2.9M372.5 75.2l2.9 2.8M372.5 78.7l2.9 2.8M375.4 61.1l-2.9 2.8M375.4 64.6l-2.9 2.8M375.4 68.1l-2.9 2.8M375.4 71.6l-2.9 2.9"/>
<path d="M375.4 75.2l-2.9 2.8M375.4 78.7l-2.9 2.8M372.5 82.2l2.9 2.9M375.4 82.2l-2.9 2.9M129.1 209.2l2.8 2.9M131.9 209.2l-2.8 2.9"/>
</g>
<g fill="#c00">
<circle cx="17.6" cy="39.5" r=".88"/>
<circle cx="17.6" cy="43.1" r=".88"/>
<circle cx="17.6" cy="46.6" r=".88"/>
<circle cx="17.6" cy="50.1" r=".88"/>
<circle cx="17.6" cy="53.7" r=".88"/>
<circle cx="17.6" cy="57.2" r=".88"/>
<circle cx="17.6" cy="60.7" r=".88"/>
<circle cx="17.6" cy="64.2" r=".88"/>
<circle cx="17.6" cy="67.8" r=".88"/>
<circle cx="17.6" cy="71.3" r=".88"/>
<circle cx="17.6" cy="74.8" r=".88"/>
<circle cx="17.6" cy="78.4" r=".88"/>
<circle cx="17.6" cy="81.9" r=".88"/>
<circle cx="17.6" cy="85.4" r=".88"/>
<circle cx="17.6" cy="88.9" r=".88"/>
<circle cx="248.7" cy="51.9" r=".88"/>
<circle cx="262.8" cy="44.8" r=".88"/>
<circle cx="275.2" cy="37.8" r=".88"/>
<circle cx="105.8" cy="521.1" r=".88"/>
<circle cx="90" cy="517.6" r=".88"/>
<circle cx="121.7" cy="164.8" r=".88"/>
<circle cx="97" cy="76.9" r=".88"/>
<circle cx="58.2" cy="360.6" r=".88"/>
<circle cx="74.1" cy="360.6" r=".88"/>
<circle cx="74.1" cy="399.4" r=".88"/>
<circle cx="49.4" cy="395.9" r=".88"/>
<circle cx="102.3" cy="395.9" r=".88"/>
<circle cx="246.9" cy="351.8" r=".88"/>
<circle cx="246.9" cy="355.3" r=".88"/>
<circle cx="246.9" cy="358.8" r=".88"/>
<circle cx="246.9" cy="362.3" r=".88"/>
<circle cx="246.9" cy="410" r=".88"/>
<circle cx="246.9" cy="399.4" r=".88"/>
<circle cx="246.9" cy="402.9" r=".88"/>
<circle cx="246.9" cy="406.4" r=".88"/>
<circle cx="225.8" cy="348.2" r=".88"/>
<circle cx="225.8" cy="351.8" r=".88"/>
<circle cx="225.8" cy="355.3" r=".88"/>
<circle cx="225.8" cy="358.8" r=".88"/>
<circle cx="225.8" cy="395.9" r=".88"/>
<circle cx="225.8" cy="399.4" r=".88"/>
<circle cx="225.8" cy="402.9" r=".88"/>
<circle cx="225.8" cy="406.4" r=".88"/>
<circle cx="328.1" cy="360.6" r=".88"/>
<circle cx="354.5" cy="390.6" r=".88"/>
<circle cx="74.1" cy="492.9" r=".88"/>
<circle cx="79.4" cy="492.9" r=".88"/>
<circle cx="79.4" cy="514" r=".88"/>
<circle cx="95.3" cy="492.9" r=".88"/>
<circle cx="213.4" cy="51.9" r=".88"/>
</g>
<g font-size="4.6" fill="#00f">
<text x="270.8" y="265.5">Kontroler AtMega 2560 Pro</text>
<text x="270.8" y="572.8">Kontroler AtMega 2560 Pro</text>
</g>
<g font-size="4.2">
<text x="270.6" y="11.5">GND</text>
<text x="245.2" y="14.1">+3V3</text>
<text x="259.3" y="14.1">+5V</text>
<text x="209.6" y="22.6">+5V</text>
<text x="203.6" y="77.4">GND</text>
<text x="92.4" y="94.6">GND</text>
<text x="103.8" y="92.8">+5V</text>
<text x="13.1" y="116.1">GND</text>
<text x="138.3" y="149.1">GND</text>
<text x="118.2" y="151.7">+5V</text>
<text x="155.9" y="159.8">GND</text>
<text x="349" y="209.3">+5V</text>
<text x="334.1" y="213.2">GND</text>
<text x="85.4" y="253.3">GND</text>
<text x="222.2" y="340.5">+5V</text>
<text x="324.6" y="347.5">+5V</text>
<text x="45.9" y="377.5">+5V</text>
<text x="242.4" y="375.5">GND</text>
<text x="222.2" y="388.1">+3V3</text>
<text x="350" y="402">GND</text>
<text x="242.4" y="419.6">GND</text>
<text x="44.8" y="443.8">GND</text>
<text x="69.5" y="443.8">GND</text>
<text x="88.6" y="445.7">+3V3</text>
<text x="70.6" y="483.3">+5V</text>
<text x="267.9" y="535.6">+5V GND</text>
<text x="69.5" y="544.8">GND</text>
<text x="81.6" y="542.8">+3V3</text>
</g>
<g font-size="4.2" fill="#00f">
<text x="14.1" y="21.9">16 CHANEL MULTIPLEXER 74HC4067</text>
<text x="135.8" y="21.9">RPM COUNTER</text>
<text x="21.2" y="147.1">RS 232</text>
<text x="199.3" y="198.3">DIGITAL IN / OUT</text>
<text x="392.5" y="265.8">1.0</text>
<text x="310.9" y="275.3">Praca dyplomowa</text>
<text x="304" y="283.1">2022-12-07</text>
<text x="26.5" y="332.4">POWER SUPPLY</text>
<text x="294.6" y="332.4">I2C</text>
<text x="24.7" y="477">DS 1307</text>
<text x="167.6" y="477">SD CARD</text>
<text x="392.5" y="573">1.0</text>
<text x="310.9" y="582.6">Praca dyplomowa</text>
<text x="304" y="590.4">2022-12-07</text>
</g>
<g font-size="3.9" fill="#00f">
<text x="101.2" y="40.7">A4</text>
<text x="101.2" y="46.2">D7</text>
<text x="383.5" y="46">A4</text>
<text x="101.2" y="51.5">D6</text>
<text x="226.5" y="53.2">INT4</text>
<text x="101.2" y="56.8">D5</text>
<text x="101.2" y="62.1">D4</text>
<text x="260.8" y="74.3">INT4</text>
<text x="261.3" y="77.9">INT5</text>
<text x="264.6" y="81.3">D4</text>
<text x="264.6" y="88.3">D6</text>
<text x="264.6" y="84.8">D5</text>
<text x="264.4" y="95.5">D8</text>
<text x="264.6" y="91.9">D7</text>
<text x="385.2" y="92.2">D32</text>
<text x="385.3" y="95.8">D33</text>
<text x="264.4" y="98.9">D9</text>
<text x="385.3" y="99.4">D34</text>
<text x="262.5" y="102.4">D10</text>
<text x="262.5" y="106">D11</text>
<text x="385.3" y="102.9">D35</text>
<text x="385.3" y="106.4">D36</text>
<text x="262.5" y="109.5">D12</text>
<text x="262.5" y="113">D13</text>
<text x="385.3" y="109.9">D37</text>
<text x="385.3" y="113.5">D38</text>
<text x="385.3" y="117">D39</text>
<text x="260.3" y="123.7">TX2</text>
<text x="385.3" y="123.7">D41</text>
<text x="385.3" y="120.2">D40</text>
<text x="260.1" y="127.2">RX2</text>
<text x="385.3" y="127.2">D42</text>
<text x="385.3" y="130.8">D43</text>
<text x="259.9" y="137.9">SDA</text>
<text x="385.3" y="137.8">D45</text>
<text x="385.3" y="134.3">D44</text>
<text x="260.5" y="141.4">SCL</text>
<text x="385.3" y="141.3">D46</text>
<text x="260.7" y="144.9">D22</text>
<text x="260.7" y="148.3">D23</text>
<text x="385.3" y="144.9">D47</text>
<text x="260.7" y="151.8">D24</text>
<text x="260.7" y="155.4">D25</text>
<text x="383.5" y="155.9">MISO</text>
<text x="260.7" y="158.9">D26</text>
<text x="383.5" y="159.2">MOSI</text>
<text x="260.7" y="162.4">D27</text>
<text x="260.7" y="165.9">D28</text>
<text x="383.5" y="166.1">CS</text>
<text x="383.5" y="162.8">SCK</text>
<text x="260.7" y="169.5">D29</text>
<text x="260.7" y="173">D30</text>
<text x="260.7" y="176.5">D31</text>
<text x="343.5" y="202" transform="rotate(-90 343.5 202)">SCK</text>
<text x="346.8" y="203.1" transform="rotate(-90 346.8 203.1)">MOSI</text>
<text x="350" y="203.1" transform="rotate(-90 350 203.1)">MISO</text>
<text x="41.6" y="215.4">TX2</text>
<text x="204.3" y="215.5">D32</text>
<text x="253.1" y="215.4">D40</text>
<text x="268" y="215.4">D8</text>
<text x="312.9" y="215.5">D24</text>
<text x="41.4" y="218.9">RX2</text>
<text x="204.4" y="218.9">D33</text>
<text x="253.1" y="219">D41</text>
<text x="268" y="218.9">D9</text>
<text x="312.9" y="219.1">D25</text>
<text x="204.4" y="226">D35</text>
<text x="204.4" y="222.4">D34</text>
<text x="253.1" y="226">D43</text>
<text x="253.1" y="222.5">D42</text>
<text x="266" y="225.9">D11</text>
<text x="266" y="222.4">D10</text>
<text x="312.9" y="222.6">D26</text>
<text x="312.9" y="226.1">D27</text>
<text x="204.4" y="233">D37</text>
<text x="204.4" y="229.5">D36</text>
<text x="253.1" y="233.1">D45</text>
<text x="253.1" y="229.5">D44</text>
<text x="266.2" y="232.9">D13</text>
<text x="266.2" y="229.4">D12</text>
<text x="312.9" y="229.6">D28</text>
<text x="312.9" y="233.2">D29</text>
<text x="204.4" y="236.6">D38</text>
<text x="253.1" y="236.6">D46</text>
<text x="266.2" y="236.5">D22</text>
<text x="312.9" y="236.7">D30</text>
<text x="204.4" y="240.1">D39</text>
<text x="253.1" y="240.1">D47</text>
<text x="266.2" y="240">D23</text>
<text x="312.9" y="240.2">D31</text>
<text x="126.1" y="355.3">DC-DC Conv</text>
<text x="305.7" y="372.5">SDA</text>
<text x="306.4" y="376">SCL</text>
<text x="367.6" y="372.4">SDA</text>
<text x="367.6" y="375.9">SCL</text>
<text x="127.9" y="394.1">DC-DC Conv</text>
<text x="256.5" y="508.5">MISO</text>
<text x="120.3" y="515.2">INT5</text>
<text x="256.5" y="515.3">MOSI</text>
<text x="120.6" y="518.8">SCL</text>
<text x="120.6" y="522.3">SDA</text>
<text x="256.5" y="522.4">SCK</text>
<text x="256.5" y="529.4">CS</text>
</g>
<g font-size="3.9" fill="#800">
<text x="250.5" y="261.1">TITLE:</text>
<text x="379.1" y="265.8">REV:</text>
<text x="287.4" y="275.3">Company:</text>
<text x="378.7" y="275.9">Sheet: 1/2</text>
<text x="287.4" y="283">Date:</text>
<text x="336.4" y="283.1">Drawn By: Przemyslaw Zapart</text>
<text x="250.5" y="568.4">TITLE:</text>
<text x="379.1" y="573">REV:</text>
<text x="287.4" y="582.6">Company:</text>
<text x="378.7" y="583.2">Sheet: 2/2</text>
<text x="287.4" y="590.2">Date:</text>
<text x="336.4" y="590.3">Drawn By: Przemyslaw Zapart</text>
</g>
<g font-size="3.2" fill="#800">
<text x="41.6" y="6.9">1</text>
<text x="110.8" y="6.9">2</text>
<text x="179.9" y="6.9">3</text>
<text x="249.1" y="6.9">4</text>
<text x="318.2" y="6.9">5</text>
<text x="4.1" y="42">A</text>
<text x="405.9" y="42">A</text>
<text x="4.1" y="111.2">B</text>
<text x="405.9" y="111.2">B</text>
<text x="4.1" y="180.3">C</text>
<text x="405.9" y="180.3">C</text>
<text x="4.1" y="249.4">D</text>
<text x="405.9" y="249.4">D</text>
<text x="41.6" y="287.7">1</text>
<text x="110.8" y="287.7">2</text>
<text x="179.9" y="287.7">3</text>
<text x="249.1" y="287.7">4</text>
<text x="318.2" y="287.7">5</text>
<text x="41.6" y="314.2">1</text>
<text x="110.8" y="314.2">2</text>
<text x="179.9" y="314.2">3</text>
<text x="249.1" y="314.2">4</text>
<text x="318.2" y="314.2">5</text>
<text x="4.1" y="349.3">A</text>
<text x="405.9" y="349.3">A</text>
<text x="4.1" y="418.4">B</text>
<text x="405.9" y="418.4">B</text>
<text x="4.1" y="487.6">C</text>
<text x="405.9" y="487.6">C</text>
<text x="4.1" y="556.7">D</text>
<text x="405.9" y="556.7">D</text>
<text x="41.6" y="595">1</text>
<text x="110.8" y="595">2</text>
<text x="179.9" y="595">3</text>
<text x="249.1" y="595">4</text>
<text x="318.2" y="595">5</text>
</g>
<g font-size="3.2" fill="#000080">
<text x="315.7" y="21.9">Arduino MEGA 2560 PRO Mini</text>
<text x="336.9" y="18.4">U19</text>
<text x="26.5" y="28.3">J1</text>
<text x="65.3" y="30">MU1</text>
<text x="215.9" y="40.6">R9</text>
<text x="149.6" y="45.9">H7</text>
<text x="167.2" y="45.9">R11</text>
<text x="189.2" y="45.9">U14</text>
<text x="215.9" y="43.9">10k</text>
<text x="167.2" y="49.1">1k</text>
<text x="186.2" y="49.4">PCF817</text>
<text x="64.8" y="159.8">IC1</text>
<text x="64.6" y="163">MAX3232DIP</text>
<text x="125.3" y="173">C1</text>
<text x="38.5" y="179.7">0.1u</text>
<text x="38.8" y="176.5">C2</text>
<text x="125.1" y="176.2">0.1u</text>
<text x="133.7" y="179">C3</text>
<text x="133.4" y="182.2">0.1u</text>
<text x="38.8" y="197.7">C4</text>
<text x="139.4" y="197.8">J2</text>
<text x="38.5" y="200.9">0.1u</text>
<text x="231" y="206.3">J4</text>
<text x="291" y="206.3">J3</text>
<text x="234.2" y="340.5">H4</text>
<text x="126.3" y="345.7">U5</text>
<text x="233.8" y="343.6">HDR-F-2.54_2x5</text>
<text x="45.5" y="352.4">DC005-2.0MM</text>
<text x="45.8" y="349.1">DC1</text>
<text x="126.1" y="348.9">Dc DC Buck Down Converter</text>
<text x="172.2" y="363.4">H1</text>
<text x="338.1" y="363.3">H3</text>
<text x="172" y="366.6">HDR-F-2.54_1x2</text>
<text x="329.6" y="366.9">HDR-F-2.54_2x4</text>
<text x="127.9" y="387.7">Dc DC Buck Down Converter</text>
<text x="128.1" y="384.5">U7</text>
<text x="234.2" y="388.2">H5</text>
<text x="233.8" y="391.3">HDR-F-2.54_2x5</text>
<text x="52.8" y="412.9">LED1</text>
<text x="51.9" y="430.5">330</text>
<text x="52.6" y="427">R5</text>
<text x="205.8" y="483.3">U2</text>
<text x="188.7" y="487.6">MICROSDCARD_MODULE</text>
<text x="50.8" y="502.8">U3</text>
<text x="76.6" y="502.1" transform="rotate(-90 76.6 502.1)">1k</text>
<text x="81.8" y="501.1">R1</text>
<text x="92.4" y="502.1" transform="rotate(-90 92.4 502.1)">1k</text>
<text x="97.7" y="501.1">R2</text>
<text x="106.5" y="502.1" transform="rotate(-90 106.5 502.1)">1k</text>
<text x="111.8" y="501.1">R3</text>
<text x="44.6" y="506.4">DS1307 DIP8</text>
<text x="34.2" y="521.3">U1</text>
<text x="34.2" y="524.5">Crystal 32768</text>
</g>
<g font-size="3.2" fill="#00f">
<text x="49.2" y="35.7">16</text>
<text x="48.9" y="39.2">15</text>
<text x="56.4" y="40.6">C14</text>
<text x="56.8" y="37.4">C15</text>
<text x="74.5" y="41.3">SIG</text>
<text x="82.9" y="39.2">17</text>
<text x="48.9" y="46.2">13</text>
<text x="49.6" y="42.7">14</text>
<text x="56.8" y="44.1">C13</text>
<text x="56.8" y="47.7">C12</text>
<text x="75.9" y="46.6">S3</text>
<text x="82.9" y="44.8">18</text>
<text x="47.1" y="53.3">11</text>
<text x="47.8" y="50.1">12</text>
<text x="56.4" y="51.5">C11</text>
<text x="75.9" y="51.2">S2</text>
<text x="83.3" y="50.1">19</text>
<text x="47.8" y="57.2">10</text>
<text x="56.4" y="55.4">C10</text>
<text x="56.8" y="58.6">C9</text>
<text x="76.2" y="57.2">S1</text>
<text x="83.3" y="55.4">20</text>
<text x="49.1" y="60.7">9</text>
<text x="50.2" y="64.2">8</text>
<text x="57.1" y="62.1">C8</text>
<text x="75.9" y="62.5">S0</text>
<text x="83.3" y="60.7">21</text>
<text x="83.3" y="65.7">22</text>
<text x="49.8" y="67.8">7</text>
<text x="50.9" y="70.9">6</text>
<text x="56.1" y="69.5">C6</text>
<text x="56.4" y="66">C7</text>
<text x="75.3" y="67.4">EN</text>
<text x="83.3" y="70.9">23</text>
<text x="50.5" y="78">4</text>
<text x="50.9" y="74.5">5</text>
<text x="56.4" y="72.7">C5</text>
<text x="56.4" y="76.2">C4</text>
<text x="72.8" y="78">GND</text>
<text x="73.8" y="73.1">VCC</text>
<text x="83.3" y="76.2">24</text>
<text x="50.9" y="81.5">3</text>
<text x="56.4" y="79.8">C3</text>
<text x="56.4" y="83.3">C2</text>
<text x="50.5" y="88.9">1</text>
<text x="50.9" y="85.4">2</text>
<text x="56.1" y="90">C0</text>
<text x="56.4" y="86.8">C1</text>
<text x="133.5" y="203.2">5</text>
<text x="133.5" y="206.8">9</text>
<text x="133.5" y="210.3">4</text>
<text x="133.5" y="213.8">8</text>
<text x="150.3" y="210.3">MH2</text>
<text x="133.5" y="217.3">3</text>
<text x="133.5" y="220.9">7</text>
<text x="150.3" y="217.3">MH1</text>
<text x="133.5" y="224.4">2</text>
<text x="133.5" y="227.9">6</text>
<text x="133.5" y="231.5">1</text>
<text x="107.3" y="353.2">1</text>
<text x="107.3" y="356.7">2</text>
<text x="111.8" y="354.6">EN</text>
<text x="111.8" y="358.1">V in</text>
<text x="107.3" y="360.2">3</text>
<text x="107.3" y="363.7">4</text>
<text x="111.8" y="361.6">GND</text>
<text x="111.8" y="365.2">V out</text>
<text x="109.1" y="392">1</text>
<text x="109.1" y="395.5">2</text>
<text x="113.6" y="393.4">EN</text>
<text x="109.1" y="399">3</text>
<text x="113.6" y="396.9">V in</text>
<text x="113.6" y="400.4">GND</text>
<text x="109.1" y="402.6">4</text>
<text x="113.6" y="404">V out</text>
<text x="231.9" y="493.9">GND</text>
<text x="241.7" y="492.5">6</text>
<text x="232.6" y="501">VCC</text>
<text x="241.7" y="499.6">5</text>
<text x="182.4" y="510">MICRO SD CARD ADAPTER</text>
<text x="230.5" y="508">MISO</text>
<text x="241.7" y="506.6">4</text>
<text x="40" y="510.2">1</text>
<text x="45.2" y="511.6">X1</text>
<text x="51.4" y="515.1">SQWOUT</text>
<text x="69.1" y="513.7">7</text>
<text x="230.5" y="515.1">MOSI</text>
<text x="241.7" y="513.7">3</text>
<text x="59.8" y="518.6">SCL</text>
<text x="69.1" y="520.7">5</text>
<text x="69.1" y="517.2">6</text>
<text x="241.7" y="520.7">2</text>
<text x="57.5" y="527.4">VBAT</text>
<text x="59.2" y="522.1">SDA</text>
<text x="69.1" y="526">3</text>
<text x="232.6" y="522.1">SCK</text>
<text x="241.7" y="527.8">1</text>
<text x="40" y="531.3">2</text>
<text x="45.2" y="532.7">X2</text>
<text x="234.8" y="529.2">CS</text>
</g>
<g font-size="3.2" fill="#8d2323">
<text x="286.8" y="31.8">VIN(0)</text>
<text x="286.8" y="35.3">VIN(1)</text>
<text x="361.6" y="35.3">A1</text>
<text x="361.6" y="31.8">A0</text>
<text x="286.8" y="38.8">GND(0)</text>
<text x="361.6" y="38.8">A2</text>
<text x="286.8" y="42.4">GND(1)</text>
<text x="286.8" y="45.9">5V(0)</text>
<text x="361.6" y="45.9">A4</text>
<text x="361.6" y="42.4">A3</text>
<text x="181.1" y="51.5">1</text>
<text x="201.4" y="51.5">4</text>
<text x="286.8" y="49.4">5V(1)</text>
<text x="286.8" y="53">3V3(0)</text>
<text x="361.6" y="53">A6</text>
<text x="361.6" y="49.4">A5</text>
<text x="181.1" y="55.1">2</text>
<text x="201.4" y="55.1">3</text>
<text x="286.8" y="56.5">3V3(1)</text>
<text x="361.6" y="56.5">A7</text>
<text x="286.8" y="60">RESET</text>
<text x="286.8" y="63.5">AREF</text>
<text x="361.6" y="60">A8</text>
<text x="361.6" y="63.5">A9</text>
<text x="286.8" y="70.6">D1(TX0)</text>
<text x="286.8" y="67.1">D0(RX0)</text>
<text x="359.6" y="70.6">A11</text>
<text x="359.6" y="67.1">A10</text>
<text x="286.8" y="77.6">D3(INT5)</text>
<text x="286.8" y="74.1">D2(INT4)</text>
<text x="359.6" y="77.6">A13</text>
<text x="359.6" y="74.1">A12</text>
<text x="286.8" y="81.2">D4</text>
<text x="359.6" y="81.2">A14</text>
<text x="286.8" y="88.2">D6</text>
<text x="286.8" y="84.7">D5</text>
<text x="359.6" y="84.7">A15</text>
<text x="286.8" y="95.3">D8</text>
<text x="286.8" y="91.8">D7</text>
<text x="359.4" y="95.3">D33</text>
<text x="359.4" y="91.8">D32</text>
<text x="286.8" y="98.8">D9</text>
<text x="359.4" y="98.8">D34</text>
<text x="286.8" y="102.3">D10</text>
<text x="286.8" y="105.9">D11</text>
<text x="359.4" y="105.9">D36</text>
<text x="359.4" y="102.3">D35</text>
<text x="286.8" y="109.4">D12</text>
<text x="286.8" y="112.9">D13</text>
<text x="359.4" y="112.9">D38</text>
<text x="359.4" y="109.4">D37</text>
<text x="286.8" y="116.5">D14(TX3)</text>
<text x="286.8" y="120">D15(RX3)</text>
<text x="359.4" y="116.5">D39</text>
<text x="359.4" y="120">D40</text>
<text x="286.8" y="123.5">D16(TX2)</text>
<text x="359.4" y="123.5">D41</text>
<text x="286.8" y="130.6">D18(TX1)(INT3)</text>
<text x="286.8" y="127">D17(RX2)</text>
<text x="359.4" y="127">D42</text>
<text x="359.4" y="130.6">D43</text>
<text x="286.8" y="134.1">D19(RX1)(INT2)</text>
<text x="286.8" y="137.6">D20(SDA)</text>
<text x="359.4" y="137.6">D45</text>
<text x="359.4" y="134.1">D44</text>
<text x="286.8" y="141.1">D21(SCL)</text>
<text x="359.4" y="141.1">D46</text>
<text x="286.8" y="144.7">D22</text>
<text x="286.8" y="148.2">D23</text>
<text x="359.4" y="148.2">D48</text>
<text x="359.4" y="144.7">D47</text>
<text x="286.8" y="151.7">D24</text>
<text x="286.8" y="155.3">D25</text>
<text x="347.8" y="155.3">(MISO)D50</text>
<text x="359.4" y="151.7">D49</text>
<text x="286.8" y="158.8">D26</text>
<text x="347.8" y="158.8">(MOSI)D51</text>
<text x="286.8" y="162.3">D27</text>
<text x="286.8" y="165.8">D28</text>
<text x="349.9" y="162.3">(SCK)D52</text>
<text x="352.1" y="165.8">(SS)D53</text>
<text x="286.8" y="172.9">D30</text>
<text x="286.8" y="169.4">D29</text>
<text x="286.8" y="176.4">D31</text>
<text x="336.2" y="177.8" transform="rotate(-90 336.2 177.8)">RST</text>
<text x="339.7" y="177.8" transform="rotate(-90 339.7 177.8)">GND(2)</text>
<text x="343.3" y="177.8" transform="rotate(-90 343.3 177.8)">SCK</text>
<text x="346.8" y="177.8" transform="rotate(-90 346.8 177.8)">MOSI</text>
<text x="350.3" y="177.8" transform="rotate(-90 350.3 177.8)">MISO</text>
<text x="353.8" y="177.8" transform="rotate(-90 353.8 177.8)">5V</text>
</g>
<g font-size="3.2">
<text x="22.9" y="40.6">30</text>
<text x="22.9" y="37.1">32</text>
<text x="29.5" y="40.6">29</text>
<text x="29.5" y="37.1">31</text>
<text x="22.9" y="47.7">26</text>
<text x="22.9" y="44.1">28</text>
<text x="29.5" y="47.7">25</text>
<text x="29.5" y="44.1">27</text>
<text x="22.9" y="51.2">24</text>
<text x="29.5" y="51.2">23</text>
<text x="151.4" y="53">2</text>
<text x="22.9" y="58.2">20</text>
<text x="22.9" y="54.7">22</text>
<text x="29.5" y="58.2">19</text>
<text x="29.5" y="54.7">21</text>
<text x="151.4" y="56.5">1</text>
<text x="22.9" y="65.3">16</text>
<text x="22.9" y="61.8">18</text>
<text x="29.5" y="65.3">15</text>
<text x="29.5" y="61.8">17</text>
<text x="22.9" y="68.8">14</text>
<text x="29.5" y="68.8">13</text>
<text x="22.9" y="75.9">10</text>
<text x="22.9" y="72.4">12</text>
<text x="29.5" y="72.4">11</text>
<text x="31.5" y="75.9">9</text>
<text x="22.9" y="82.9">6</text>
<text x="22.9" y="79.4">8</text>
<text x="31.5" y="82.9">5</text>
<text x="31.5" y="79.4">7</text>
<text x="22.9" y="90">2</text>
<text x="22.9" y="86.5">4</text>
<text x="31.5" y="90">1</text>
<text x="31.5" y="86.5">3</text>
<text x="89.3" y="170.1" transform="rotate(-90 89.3 170.1)">16</text>
<text x="69" y="178.2">1</text>
<text x="109.4" y="178.2">2</text>
<text x="69" y="181.7">3</text>
<text x="75.1" y="180.5">C1+</text>
<text x="75.1" y="184">C1-</text>
<text x="91.5" y="181.1" transform="rotate(-90 91.5 181.1)">VCC</text>
<text x="100.7" y="180.5">V+</text>
<text x="109.4" y="185.2">6</text>
<text x="69" y="188.8">4</text>
<text x="75.1" y="191.1">C2+</text>
<text x="101.8" y="187.5">V-</text>
<text x="69" y="192.3">5</text>
<text x="75.1" y="194.6">C2-</text>
<text x="67.4" y="202.9">10</text>
<text x="67.4" y="199.4">11</text>
<text x="75.1" y="201.6">T1IN</text>
<text x="94.7" y="201.6">T1OUT</text>
<text x="109.4" y="202.9">7</text>
<text x="109.4" y="199.4">14</text>
<text x="75.1" y="205.2">T2IN</text>
<text x="94.7" y="205.2">T2OUT</text>
<text x="67.4" y="213.5">12</text>
<text x="75.1" y="215.8">R1OUT</text>
<text x="97.8" y="215.8">R1IN</text>
<text x="109.4" y="213.5">13</text>
<text x="227.5" y="215.2">1</text>
<text x="236.1" y="215.2">2</text>
<text x="287.5" y="215.2">1</text>
<text x="296.1" y="215.2">2</text>
<text x="69" y="217">9</text>
<text x="75.1" y="219.3">R2OUT</text>
<text x="97.8" y="219.3">R2IN</text>
<text x="109.4" y="217">8</text>
<text x="227.5" y="218.8">3</text>
<text x="236.1" y="218.8">4</text>
<text x="287.5" y="218.8">3</text>
<text x="296.1" y="218.8">4</text>
<text x="91.5" y="225.5" transform="rotate(-90 91.5 225.5)">GND</text>
<text x="227.5" y="222.3">5</text>
<text x="227.5" y="225.8">7</text>
<text x="236.1" y="222.3">6</text>
<text x="236.1" y="225.8">8</text>
<text x="287.5" y="222.3">5</text>
<text x="287.5" y="225.8">7</text>
<text x="296.1" y="222.3">6</text>
<text x="296.1" y="225.8">8</text>
<text x="89.3" y="233.2" transform="rotate(-90 89.3 233.2)">15</text>
<text x="227.5" y="229.3">9</text>
<text x="227.5" y="232.9">11</text>
<text x="234.1" y="229.3">10</text>
<text x="234.1" y="232.9">12</text>
<text x="287.5" y="229.3">9</text>
<text x="287.5" y="232.9">11</text>
<text x="294.1" y="229.3">10</text>
<text x="294.1" y="232.9">12</text>
<text x="227.5" y="236.4">13</text>
<text x="227.5" y="239.9">15</text>
<text x="234.1" y="236.4">14</text>
<text x="234.1" y="239.9">16</text>
<text x="287.5" y="236.4">13</text>
<text x="287.5" y="239.9">15</text>
<text x="294.1" y="236.4">14</text>
<text x="294.1" y="239.9">16</text>
<text x="230" y="349.3">1</text>
<text x="230" y="352.8">3</text>
<text x="240.7" y="349.3">2</text>
<text x="240.7" y="352.8">4</text>
<text x="52.9" y="356.7">1</text>
<text x="230" y="356.3">5</text>
<text x="230" y="359.9">7</text>
<text x="240.7" y="356.3">6</text>
<text x="240.7" y="359.9">8</text>
<text x="52.9" y="360.2">3</text>
<text x="52.9" y="363.7">2</text>
<text x="230" y="363.4">9</text>
<text x="238.7" y="363.4">10</text>
<text x="174.6" y="372.2">1</text>
<text x="174.6" y="375.7">2</text>
<text x="334.1" y="372.2">1</text>
<text x="334.1" y="375.7">3</text>
<text x="344.8" y="372.2">2</text>
<text x="344.8" y="375.7">4</text>
<text x="334.1" y="379.3">5</text>
<text x="334.1" y="382.8">7</text>
<text x="344.8" y="379.3">6</text>
<text x="344.8" y="382.8">8</text>
<text x="230" y="396.9">1</text>
<text x="230" y="400.4">3</text>
<text x="240.7" y="396.9">2</text>
<text x="240.7" y="400.4">4</text>
<text x="230" y="404">5</text>
<text x="230" y="407.5">7</text>
<text x="240.7" y="404">6</text>
<text x="240.7" y="407.5">8</text>
<text x="230" y="411">9</text>
<text x="238.7" y="411">10</text>
<text x="58.7" y="532.7">GND</text>
<text x="69.1" y="531.3">4</text>
</g>
<g font-size="3.2" fill="#f00">
<text x="59.4" y="511.6">VCC</text>
<text x="69.1" y="510.2">8</text>
</g>
<g font-size="2.1" fill="#a54b4b">
<text x="29.3" y="515.4" transform="rotate(-90 29.3 515.4)">1</text>
<text x="29.3" y="526.3" transform="rotate(-90 29.3 526.3)">2</text>
</g>
</svg>
